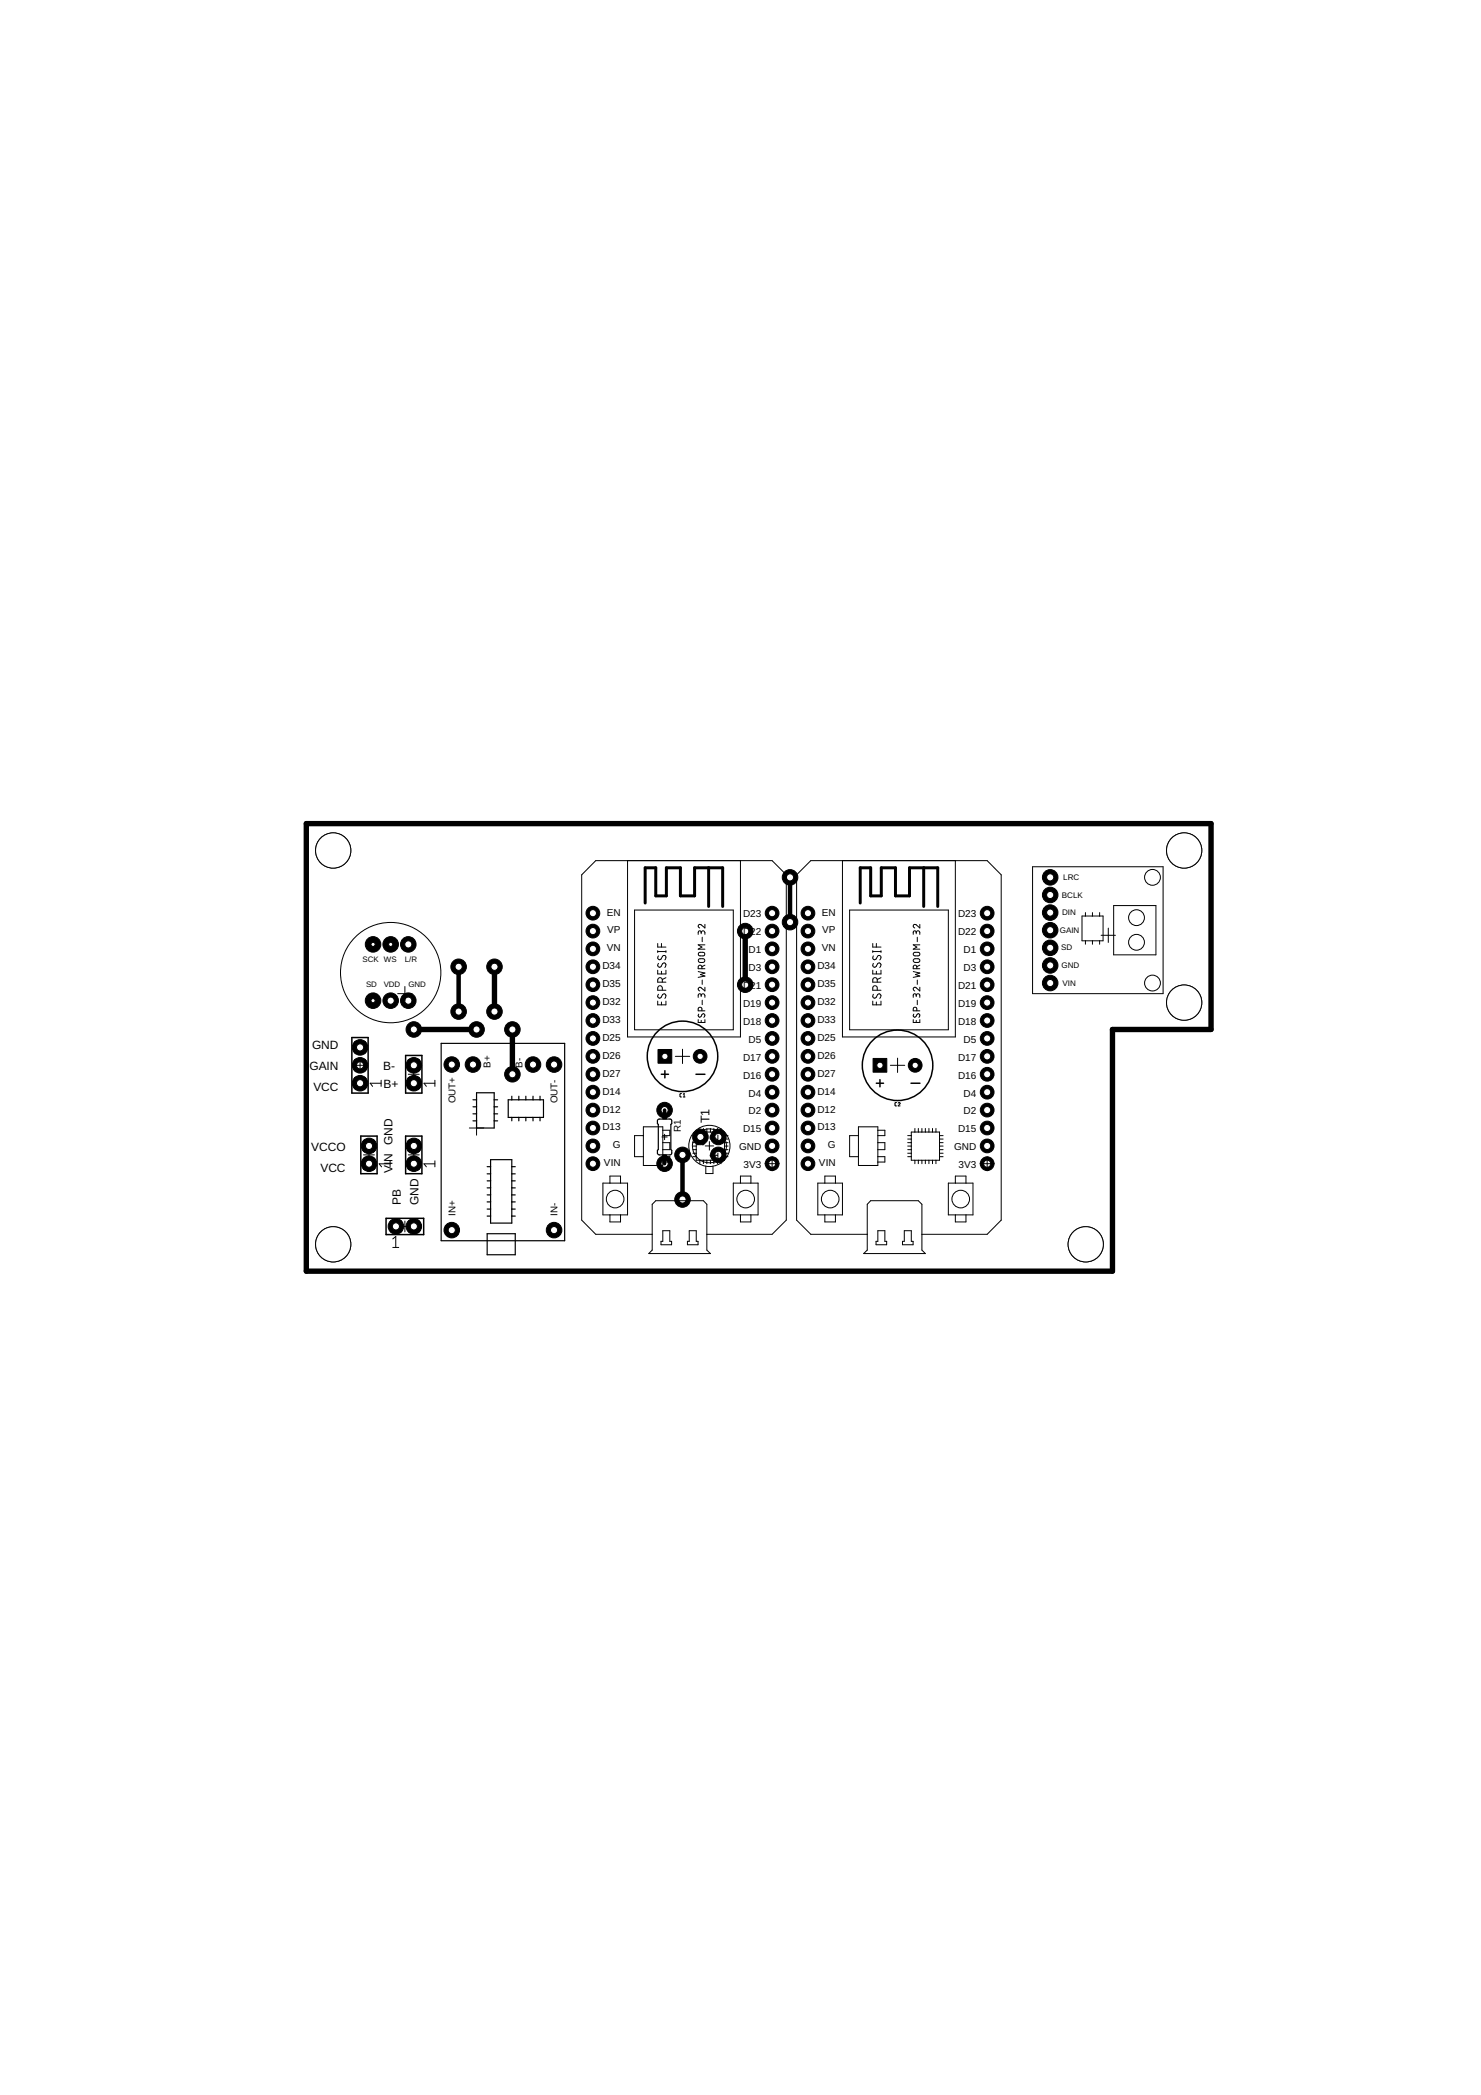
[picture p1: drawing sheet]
<svg xmlns="http://www.w3.org/2000/svg" width="210mm" height="297mm" viewBox="0 0 210 297" stroke-linecap="round" stroke-linejoin="round" font-family="sans-serif">
<path d="M70.1 137.1v6.3M105.6 132v7.6M58.7 146h8.8M72.6 146v6.3" fill="none" stroke="#000" stroke-width=".76"/>
<path d="M65 137.1v6.3M112 124.4v6.3M96.7 163.7v6.4" fill="none" stroke="#000" stroke-width=".63"/>
<circle cx="109.4" cy="165" r=".97" fill="#000" stroke="#000" stroke-width=".14"/>
<circle cx="109.4" cy="165" r=".51" fill="#fff" stroke="#000" stroke-width=".14"/>
<circle cx="109.4" cy="162.5" r=".97" fill="#000" stroke="#000" stroke-width=".14"/>
<circle cx="109.4" cy="162.5" r=".51" fill="#fff" stroke="#000" stroke-width=".14"/>
<circle cx="109.4" cy="159.9" r=".97" fill="#000" stroke="#000" stroke-width=".14"/>
<circle cx="109.4" cy="159.9" r=".51" fill="#fff" stroke="#000" stroke-width=".14"/>
<circle cx="109.4" cy="157.4" r=".97" fill="#000" stroke="#000" stroke-width=".14"/>
<circle cx="109.4" cy="157.4" r=".51" fill="#fff" stroke="#000" stroke-width=".14"/>
<circle cx="109.4" cy="154.9" r=".97" fill="#000" stroke="#000" stroke-width=".14"/>
<circle cx="109.4" cy="154.9" r=".51" fill="#fff" stroke="#000" stroke-width=".14"/>
<circle cx="109.4" cy="152.3" r=".97" fill="#000" stroke="#000" stroke-width=".14"/>
<circle cx="109.4" cy="152.3" r=".51" fill="#fff" stroke="#000" stroke-width=".14"/>
<circle cx="109.4" cy="149.8" r=".97" fill="#000" stroke="#000" stroke-width=".14"/>
<circle cx="109.4" cy="149.8" r=".51" fill="#fff" stroke="#000" stroke-width=".14"/>
<circle cx="109.4" cy="147.2" r=".97" fill="#000" stroke="#000" stroke-width=".14"/>
<circle cx="109.4" cy="147.2" r=".51" fill="#fff" stroke="#000" stroke-width=".14"/>
<circle cx="109.4" cy="144.7" r=".97" fill="#000" stroke="#000" stroke-width=".14"/>
<circle cx="109.4" cy="144.7" r=".51" fill="#fff" stroke="#000" stroke-width=".14"/>
<circle cx="109.4" cy="142.2" r=".97" fill="#000" stroke="#000" stroke-width=".14"/>
<circle cx="109.4" cy="142.2" r=".51" fill="#fff" stroke="#000" stroke-width=".14"/>
<circle cx="109.4" cy="139.6" r=".97" fill="#000" stroke="#000" stroke-width=".14"/>
<circle cx="109.4" cy="139.6" r=".51" fill="#fff" stroke="#000" stroke-width=".14"/>
<circle cx="109.4" cy="137.1" r=".97" fill="#000" stroke="#000" stroke-width=".14"/>
<circle cx="109.4" cy="137.1" r=".51" fill="#fff" stroke="#000" stroke-width=".14"/>
<circle cx="109.4" cy="134.5" r=".97" fill="#000" stroke="#000" stroke-width=".14"/>
<circle cx="109.4" cy="134.5" r=".51" fill="#fff" stroke="#000" stroke-width=".14"/>
<circle cx="109.4" cy="132" r=".97" fill="#000" stroke="#000" stroke-width=".14"/>
<circle cx="109.4" cy="132" r=".51" fill="#fff" stroke="#000" stroke-width=".14"/>
<circle cx="109.4" cy="129.5" r=".97" fill="#000" stroke="#000" stroke-width=".14"/>
<circle cx="109.4" cy="129.5" r=".51" fill="#fff" stroke="#000" stroke-width=".14"/>
<circle cx="84" cy="165" r=".97" fill="#000" stroke="#000" stroke-width=".14"/>
<circle cx="84" cy="165" r=".51" fill="#fff" stroke="#000" stroke-width=".14"/>
<circle cx="84" cy="162.5" r=".97" fill="#000" stroke="#000" stroke-width=".14"/>
<circle cx="84" cy="162.5" r=".51" fill="#fff" stroke="#000" stroke-width=".14"/>
<circle cx="84" cy="159.9" r=".97" fill="#000" stroke="#000" stroke-width=".14"/>
<circle cx="84" cy="159.9" r=".51" fill="#fff" stroke="#000" stroke-width=".14"/>
<circle cx="84" cy="157.4" r=".97" fill="#000" stroke="#000" stroke-width=".14"/>
<circle cx="84" cy="157.4" r=".51" fill="#fff" stroke="#000" stroke-width=".14"/>
<circle cx="84" cy="154.9" r=".97" fill="#000" stroke="#000" stroke-width=".14"/>
<circle cx="84" cy="154.9" r=".51" fill="#fff" stroke="#000" stroke-width=".14"/>
<circle cx="84" cy="152.3" r=".97" fill="#000" stroke="#000" stroke-width=".14"/>
<circle cx="84" cy="152.3" r=".51" fill="#fff" stroke="#000" stroke-width=".14"/>
<circle cx="84" cy="149.8" r=".97" fill="#000" stroke="#000" stroke-width=".14"/>
<circle cx="84" cy="149.8" r=".51" fill="#fff" stroke="#000" stroke-width=".14"/>
<circle cx="84" cy="147.2" r=".97" fill="#000" stroke="#000" stroke-width=".14"/>
<circle cx="84" cy="147.2" r=".51" fill="#fff" stroke="#000" stroke-width=".14"/>
<circle cx="84" cy="144.7" r=".97" fill="#000" stroke="#000" stroke-width=".14"/>
<circle cx="84" cy="144.7" r=".51" fill="#fff" stroke="#000" stroke-width=".14"/>
<circle cx="84" cy="142.2" r=".97" fill="#000" stroke="#000" stroke-width=".14"/>
<circle cx="84" cy="142.2" r=".51" fill="#fff" stroke="#000" stroke-width=".14"/>
<circle cx="84" cy="139.6" r=".97" fill="#000" stroke="#000" stroke-width=".14"/>
<circle cx="84" cy="139.6" r=".51" fill="#fff" stroke="#000" stroke-width=".14"/>
<circle cx="84" cy="137.1" r=".97" fill="#000" stroke="#000" stroke-width=".14"/>
<circle cx="84" cy="137.1" r=".51" fill="#fff" stroke="#000" stroke-width=".14"/>
<circle cx="84" cy="134.5" r=".97" fill="#000" stroke="#000" stroke-width=".14"/>
<circle cx="84" cy="134.5" r=".51" fill="#fff" stroke="#000" stroke-width=".14"/>
<circle cx="84" cy="132" r=".97" fill="#000" stroke="#000" stroke-width=".14"/>
<circle cx="84" cy="132" r=".51" fill="#fff" stroke="#000" stroke-width=".14"/>
<circle cx="84" cy="129.5" r=".97" fill="#000" stroke="#000" stroke-width=".14"/>
<circle cx="84" cy="129.5" r=".51" fill="#fff" stroke="#000" stroke-width=".14"/>
<circle cx="139.9" cy="165" r=".97" fill="#000" stroke="#000" stroke-width=".14"/>
<circle cx="139.9" cy="165" r=".51" fill="#fff" stroke="#000" stroke-width=".14"/>
<circle cx="139.9" cy="162.5" r=".97" fill="#000" stroke="#000" stroke-width=".14"/>
<circle cx="139.9" cy="162.5" r=".51" fill="#fff" stroke="#000" stroke-width=".14"/>
<circle cx="139.9" cy="159.9" r=".97" fill="#000" stroke="#000" stroke-width=".14"/>
<circle cx="139.9" cy="159.9" r=".51" fill="#fff" stroke="#000" stroke-width=".14"/>
<circle cx="139.9" cy="157.4" r=".97" fill="#000" stroke="#000" stroke-width=".14"/>
<circle cx="139.9" cy="157.4" r=".51" fill="#fff" stroke="#000" stroke-width=".14"/>
<circle cx="139.9" cy="154.9" r=".97" fill="#000" stroke="#000" stroke-width=".14"/>
<circle cx="139.9" cy="154.9" r=".51" fill="#fff" stroke="#000" stroke-width=".14"/>
<circle cx="139.9" cy="152.3" r=".97" fill="#000" stroke="#000" stroke-width=".14"/>
<circle cx="139.9" cy="152.3" r=".51" fill="#fff" stroke="#000" stroke-width=".14"/>
<circle cx="139.9" cy="149.8" r=".97" fill="#000" stroke="#000" stroke-width=".14"/>
<circle cx="139.9" cy="149.8" r=".51" fill="#fff" stroke="#000" stroke-width=".14"/>
<circle cx="139.9" cy="147.2" r=".97" fill="#000" stroke="#000" stroke-width=".14"/>
<circle cx="139.9" cy="147.2" r=".51" fill="#fff" stroke="#000" stroke-width=".14"/>
<circle cx="139.9" cy="144.7" r=".97" fill="#000" stroke="#000" stroke-width=".14"/>
<circle cx="139.9" cy="144.7" r=".51" fill="#fff" stroke="#000" stroke-width=".14"/>
<circle cx="139.9" cy="142.2" r=".97" fill="#000" stroke="#000" stroke-width=".14"/>
<circle cx="139.9" cy="142.2" r=".51" fill="#fff" stroke="#000" stroke-width=".14"/>
<circle cx="139.9" cy="139.6" r=".97" fill="#000" stroke="#000" stroke-width=".14"/>
<circle cx="139.9" cy="139.6" r=".51" fill="#fff" stroke="#000" stroke-width=".14"/>
<circle cx="139.9" cy="137.1" r=".97" fill="#000" stroke="#000" stroke-width=".14"/>
<circle cx="139.9" cy="137.1" r=".51" fill="#fff" stroke="#000" stroke-width=".14"/>
<circle cx="139.9" cy="134.5" r=".97" fill="#000" stroke="#000" stroke-width=".14"/>
<circle cx="139.9" cy="134.5" r=".51" fill="#fff" stroke="#000" stroke-width=".14"/>
<circle cx="139.9" cy="132" r=".97" fill="#000" stroke="#000" stroke-width=".14"/>
<circle cx="139.9" cy="132" r=".51" fill="#fff" stroke="#000" stroke-width=".14"/>
<circle cx="139.9" cy="129.5" r=".97" fill="#000" stroke="#000" stroke-width=".14"/>
<circle cx="139.9" cy="129.5" r=".51" fill="#fff" stroke="#000" stroke-width=".14"/>
<circle cx="114.5" cy="165" r=".97" fill="#000" stroke="#000" stroke-width=".14"/>
<circle cx="114.5" cy="165" r=".51" fill="#fff" stroke="#000" stroke-width=".14"/>
<circle cx="114.5" cy="162.5" r=".97" fill="#000" stroke="#000" stroke-width=".14"/>
<circle cx="114.5" cy="162.5" r=".51" fill="#fff" stroke="#000" stroke-width=".14"/>
<circle cx="114.5" cy="159.9" r=".97" fill="#000" stroke="#000" stroke-width=".14"/>
<circle cx="114.5" cy="159.9" r=".51" fill="#fff" stroke="#000" stroke-width=".14"/>
<circle cx="114.5" cy="157.4" r=".97" fill="#000" stroke="#000" stroke-width=".14"/>
<circle cx="114.5" cy="157.4" r=".51" fill="#fff" stroke="#000" stroke-width=".14"/>
<circle cx="114.5" cy="154.9" r=".97" fill="#000" stroke="#000" stroke-width=".14"/>
<circle cx="114.5" cy="154.9" r=".51" fill="#fff" stroke="#000" stroke-width=".14"/>
<circle cx="114.5" cy="152.3" r=".97" fill="#000" stroke="#000" stroke-width=".14"/>
<circle cx="114.5" cy="152.3" r=".51" fill="#fff" stroke="#000" stroke-width=".14"/>
<circle cx="114.5" cy="149.8" r=".97" fill="#000" stroke="#000" stroke-width=".14"/>
<circle cx="114.5" cy="149.8" r=".51" fill="#fff" stroke="#000" stroke-width=".14"/>
<circle cx="114.5" cy="147.2" r=".97" fill="#000" stroke="#000" stroke-width=".14"/>
<circle cx="114.5" cy="147.2" r=".51" fill="#fff" stroke="#000" stroke-width=".14"/>
<circle cx="114.5" cy="144.7" r=".97" fill="#000" stroke="#000" stroke-width=".14"/>
<circle cx="114.5" cy="144.7" r=".51" fill="#fff" stroke="#000" stroke-width=".14"/>
<circle cx="114.5" cy="142.2" r=".97" fill="#000" stroke="#000" stroke-width=".14"/>
<circle cx="114.5" cy="142.2" r=".51" fill="#fff" stroke="#000" stroke-width=".14"/>
<circle cx="114.5" cy="139.6" r=".97" fill="#000" stroke="#000" stroke-width=".14"/>
<circle cx="114.5" cy="139.6" r=".51" fill="#fff" stroke="#000" stroke-width=".14"/>
<circle cx="114.5" cy="137.1" r=".97" fill="#000" stroke="#000" stroke-width=".14"/>
<circle cx="114.5" cy="137.1" r=".51" fill="#fff" stroke="#000" stroke-width=".14"/>
<circle cx="114.5" cy="134.5" r=".97" fill="#000" stroke="#000" stroke-width=".14"/>
<circle cx="114.5" cy="134.5" r=".51" fill="#fff" stroke="#000" stroke-width=".14"/>
<circle cx="114.5" cy="132" r=".97" fill="#000" stroke="#000" stroke-width=".14"/>
<circle cx="114.5" cy="132" r=".51" fill="#fff" stroke="#000" stroke-width=".14"/>
<circle cx="114.5" cy="129.5" r=".97" fill="#000" stroke="#000" stroke-width=".14"/>
<circle cx="114.5" cy="129.5" r=".51" fill="#fff" stroke="#000" stroke-width=".14"/>
<circle cx="94.2" cy="157.4" r=".71" fill="#000" stroke="#000" stroke-width=".14"/>
<circle cx="94.2" cy="157.4" r=".4" fill="#fff" stroke="#000" stroke-width=".14"/>
<circle cx="94.2" cy="165" r=".71" fill="#000" stroke="#000" stroke-width=".14"/>
<circle cx="94.2" cy="165" r=".4" fill="#fff" stroke="#000" stroke-width=".14"/>
<circle cx="101.8" cy="163.7" r=".71" fill="#000" stroke="#000" stroke-width=".14"/>
<circle cx="101.8" cy="163.7" r=".4" fill="#fff" stroke="#000" stroke-width=".14"/>
<circle cx="101.8" cy="161.2" r=".71" fill="#000" stroke="#000" stroke-width=".14"/>
<circle cx="101.8" cy="161.2" r=".4" fill="#fff" stroke="#000" stroke-width=".14"/>
<circle cx="99.3" cy="161.2" r=".71" fill="#000" stroke="#000" stroke-width=".14"/>
<circle cx="99.3" cy="161.2" r=".4" fill="#fff" stroke="#000" stroke-width=".14"/>
<circle cx="58.7" cy="165" r=".83" fill="#000" stroke="#000" stroke-width=".14"/>
<circle cx="58.7" cy="165" r=".51" fill="#fff" stroke="#000" stroke-width=".14"/>
<circle cx="58.7" cy="162.5" r=".83" fill="#000" stroke="#000" stroke-width=".14"/>
<circle cx="58.7" cy="162.5" r=".51" fill="#fff" stroke="#000" stroke-width=".14"/>
<circle cx="57.9" cy="141.9" r="1.1" fill="#000" stroke="#000" stroke-width=".14"/>
<circle cx="57.9" cy="141.9" r=".51" fill="#fff" stroke="#000" stroke-width=".14"/>
<circle cx="55.4" cy="141.9" r="1.1" fill="#000" stroke="#000" stroke-width=".14"/>
<circle cx="55.4" cy="141.9" r=".51" fill="#fff" stroke="#000" stroke-width=".14"/>
<circle cx="52.9" cy="141.9" r="1.1" fill="#000" stroke="#000" stroke-width=".14"/>
<circle cx="52.9" cy="141.9" r=".3" fill="#fff" stroke="#000" stroke-width=".14"/>
<circle cx="57.9" cy="133.9" r="1.1" fill="#000" stroke="#000" stroke-width=".14"/>
<circle cx="57.9" cy="133.9" r=".51" fill="#fff" stroke="#000" stroke-width=".14"/>
<circle cx="55.4" cy="133.9" r="1.1" fill="#000" stroke="#000" stroke-width=".14"/>
<circle cx="55.4" cy="133.9" r=".3" fill="#fff" stroke="#000" stroke-width=".14"/>
<circle cx="52.9" cy="133.9" r="1.1" fill="#000" stroke="#000" stroke-width=".14"/>
<circle cx="52.9" cy="133.9" r=".3" fill="#fff" stroke="#000" stroke-width=".14"/>
<circle cx="99.2" cy="149.8" r=".97" fill="#000" stroke="#000" stroke-width=".14"/>
<circle cx="99.2" cy="149.8" r=".44" fill="#fff" stroke="#000" stroke-width=".14"/>
<path d="M93.3 148.8h1.9v1.9h-1.9z" fill="#000" stroke="#000" stroke-width=".14"/>
<circle cx="94.2" cy="149.8" r=".44" fill="#fff" stroke="#000" stroke-width=".14"/>
<circle cx="51" cy="153.6" r=".83" fill="#000" stroke="#000" stroke-width=".14"/>
<circle cx="51" cy="153.6" r=".51" fill="#fff" stroke="#000" stroke-width=".14"/>
<circle cx="51" cy="151" r=".83" fill="#000" stroke="#000" stroke-width=".14"/>
<circle cx="51" cy="151" r=".51" fill="#fff" stroke="#000" stroke-width=".14"/>
<circle cx="51" cy="148.5" r=".83" fill="#000" stroke="#000" stroke-width=".14"/>
<circle cx="51" cy="148.5" r=".51" fill="#fff" stroke="#000" stroke-width=".14"/>
<circle cx="64" cy="174.4" r="1.1" fill="#000" stroke="#000" stroke-width=".14"/>
<circle cx="64" cy="174.4" r=".51" fill="#fff" stroke="#000" stroke-width=".14"/>
<circle cx="78.5" cy="174.4" r="1.1" fill="#000" stroke="#000" stroke-width=".14"/>
<circle cx="78.5" cy="174.4" r=".51" fill="#fff" stroke="#000" stroke-width=".14"/>
<circle cx="64" cy="150.9" r="1.1" fill="#000" stroke="#000" stroke-width=".14"/>
<circle cx="64" cy="150.9" r=".51" fill="#fff" stroke="#000" stroke-width=".14"/>
<circle cx="67" cy="150.9" r="1.1" fill="#000" stroke="#000" stroke-width=".14"/>
<circle cx="67" cy="150.9" r=".51" fill="#fff" stroke="#000" stroke-width=".14"/>
<circle cx="78.5" cy="150.9" r="1.1" fill="#000" stroke="#000" stroke-width=".14"/>
<circle cx="78.5" cy="150.9" r=".51" fill="#fff" stroke="#000" stroke-width=".14"/>
<circle cx="75.5" cy="150.9" r="1.1" fill="#000" stroke="#000" stroke-width=".14"/>
<circle cx="75.5" cy="150.9" r=".51" fill="#fff" stroke="#000" stroke-width=".14"/>
<circle cx="58.7" cy="153.6" r=".83" fill="#000" stroke="#000" stroke-width=".14"/>
<circle cx="58.7" cy="153.6" r=".51" fill="#fff" stroke="#000" stroke-width=".14"/>
<circle cx="58.7" cy="151" r=".83" fill="#000" stroke="#000" stroke-width=".14"/>
<circle cx="58.7" cy="151" r=".51" fill="#fff" stroke="#000" stroke-width=".14"/>
<circle cx="52.3" cy="165" r=".83" fill="#000" stroke="#000" stroke-width=".14"/>
<circle cx="52.3" cy="165" r=".51" fill="#fff" stroke="#000" stroke-width=".14"/>
<circle cx="52.3" cy="162.5" r=".83" fill="#000" stroke="#000" stroke-width=".14"/>
<circle cx="52.3" cy="162.5" r=".51" fill="#fff" stroke="#000" stroke-width=".14"/>
<circle cx="129.7" cy="151" r=".97" fill="#000" stroke="#000" stroke-width=".14"/>
<circle cx="129.7" cy="151" r=".44" fill="#fff" stroke="#000" stroke-width=".14"/>
<path d="M123.7 150.1h2v1.9h-2z" fill="#000" stroke="#000" stroke-width=".14"/>
<circle cx="124.7" cy="151" r=".44" fill="#fff" stroke="#000" stroke-width=".14"/>
<circle cx="148.8" cy="139.4" r="1.1" fill="#000" stroke="#000" stroke-width=".14"/>
<circle cx="148.8" cy="139.4" r=".51" fill="#fff" stroke="#000" stroke-width=".14"/>
<circle cx="148.8" cy="136.9" r="1.1" fill="#000" stroke="#000" stroke-width=".14"/>
<circle cx="148.8" cy="136.9" r=".51" fill="#fff" stroke="#000" stroke-width=".14"/>
<circle cx="148.8" cy="134.4" r="1.1" fill="#000" stroke="#000" stroke-width=".14"/>
<circle cx="148.8" cy="134.4" r=".51" fill="#fff" stroke="#000" stroke-width=".14"/>
<circle cx="148.8" cy="131.9" r="1.1" fill="#000" stroke="#000" stroke-width=".14"/>
<circle cx="148.8" cy="131.9" r=".51" fill="#fff" stroke="#000" stroke-width=".14"/>
<circle cx="148.8" cy="129.4" r="1.1" fill="#000" stroke="#000" stroke-width=".14"/>
<circle cx="148.8" cy="129.4" r=".51" fill="#fff" stroke="#000" stroke-width=".14"/>
<circle cx="148.8" cy="126.9" r="1.1" fill="#000" stroke="#000" stroke-width=".14"/>
<circle cx="148.8" cy="126.9" r=".51" fill="#fff" stroke="#000" stroke-width=".14"/>
<circle cx="148.8" cy="124.4" r="1.1" fill="#000" stroke="#000" stroke-width=".14"/>
<circle cx="148.8" cy="124.4" r=".51" fill="#fff" stroke="#000" stroke-width=".14"/>
<circle cx="56.1" cy="173.9" r=".83" fill="#000" stroke="#000" stroke-width=".14"/>
<circle cx="56.1" cy="173.9" r=".51" fill="#fff" stroke="#000" stroke-width=".14"/>
<circle cx="58.7" cy="173.9" r=".83" fill="#000" stroke="#000" stroke-width=".14"/>
<circle cx="58.7" cy="173.9" r=".51" fill="#fff" stroke="#000" stroke-width=".14"/>
<circle cx="70.1" cy="137.1" r="1.1" fill="#000" stroke="#000" stroke-width=".14"/>
<circle cx="70.1" cy="137.1" r=".51" fill="#fff" stroke="#000" stroke-width=".14"/>
<circle cx="70.1" cy="143.4" r="1.1" fill="#000" stroke="#000" stroke-width=".14"/>
<circle cx="70.1" cy="143.4" r=".51" fill="#fff" stroke="#000" stroke-width=".14"/>
<circle cx="67.5" cy="146" r="1.1" fill="#000" stroke="#000" stroke-width=".14"/>
<circle cx="67.5" cy="146" r=".51" fill="#fff" stroke="#000" stroke-width=".14"/>
<circle cx="58.7" cy="146" r="1.1" fill="#000" stroke="#000" stroke-width=".14"/>
<circle cx="58.7" cy="146" r=".51" fill="#fff" stroke="#000" stroke-width=".14"/>
<circle cx="72.6" cy="146" r="1.1" fill="#000" stroke="#000" stroke-width=".14"/>
<circle cx="72.6" cy="146" r=".51" fill="#fff" stroke="#000" stroke-width=".14"/>
<circle cx="72.6" cy="152.3" r="1.1" fill="#000" stroke="#000" stroke-width=".14"/>
<circle cx="72.6" cy="152.3" r=".51" fill="#fff" stroke="#000" stroke-width=".14"/>
<circle cx="105.6" cy="132" r="1.1" fill="#000" stroke="#000" stroke-width=".14"/>
<circle cx="105.6" cy="132" r=".51" fill="#fff" stroke="#000" stroke-width=".14"/>
<circle cx="105.6" cy="139.6" r="1.1" fill="#000" stroke="#000" stroke-width=".14"/>
<circle cx="105.6" cy="139.6" r=".51" fill="#fff" stroke="#000" stroke-width=".14"/>
<circle cx="96.7" cy="163.7" r="1.1" fill="#000" stroke="#000" stroke-width=".14"/>
<circle cx="96.7" cy="163.7" r=".51" fill="#fff" stroke="#000" stroke-width=".14"/>
<circle cx="96.7" cy="170.1" r="1.1" fill="#000" stroke="#000" stroke-width=".14"/>
<circle cx="96.7" cy="170.1" r=".51" fill="#fff" stroke="#000" stroke-width=".14"/>
<circle cx="65" cy="143.4" r="1.1" fill="#000" stroke="#000" stroke-width=".14"/>
<circle cx="65" cy="143.4" r=".51" fill="#fff" stroke="#000" stroke-width=".14"/>
<circle cx="65" cy="137.1" r="1.1" fill="#000" stroke="#000" stroke-width=".14"/>
<circle cx="65" cy="137.1" r=".51" fill="#fff" stroke="#000" stroke-width=".14"/>
<circle cx="94.2" cy="157.4" r="1.1" fill="#000" stroke="#000" stroke-width=".14"/>
<circle cx="94.2" cy="157.4" r=".51" fill="#fff" stroke="#000" stroke-width=".14"/>
<circle cx="94.2" cy="165" r="1.1" fill="#000" stroke="#000" stroke-width=".14"/>
<circle cx="94.2" cy="165" r=".51" fill="#fff" stroke="#000" stroke-width=".14"/>
<circle cx="101.8" cy="163.7" r="1.1" fill="#000" stroke="#000" stroke-width=".14"/>
<circle cx="101.8" cy="163.7" r=".51" fill="#fff" stroke="#000" stroke-width=".14"/>
<circle cx="101.8" cy="161.2" r="1.1" fill="#000" stroke="#000" stroke-width=".14"/>
<circle cx="101.8" cy="161.2" r=".51" fill="#fff" stroke="#000" stroke-width=".14"/>
<circle cx="51" cy="148.5" r="1.1" fill="#000" stroke="#000" stroke-width=".14"/>
<circle cx="51" cy="148.5" r=".51" fill="#fff" stroke="#000" stroke-width=".14"/>
<circle cx="51" cy="151" r="1.1" fill="#000" stroke="#000" stroke-width=".14"/>
<circle cx="51" cy="151" r=".51" fill="#fff" stroke="#000" stroke-width=".14"/>
<circle cx="51" cy="153.6" r="1.1" fill="#000" stroke="#000" stroke-width=".14"/>
<circle cx="51" cy="153.6" r=".51" fill="#fff" stroke="#000" stroke-width=".14"/>
<circle cx="58.7" cy="151" r="1.1" fill="#000" stroke="#000" stroke-width=".14"/>
<circle cx="58.7" cy="151" r=".51" fill="#fff" stroke="#000" stroke-width=".14"/>
<circle cx="58.7" cy="153.6" r="1.1" fill="#000" stroke="#000" stroke-width=".14"/>
<circle cx="58.7" cy="153.6" r=".51" fill="#fff" stroke="#000" stroke-width=".14"/>
<circle cx="58.7" cy="162.5" r="1.1" fill="#000" stroke="#000" stroke-width=".14"/>
<circle cx="58.7" cy="162.5" r=".51" fill="#fff" stroke="#000" stroke-width=".14"/>
<circle cx="58.7" cy="165" r="1.1" fill="#000" stroke="#000" stroke-width=".14"/>
<circle cx="58.7" cy="165" r=".51" fill="#fff" stroke="#000" stroke-width=".14"/>
<circle cx="52.3" cy="165" r="1.1" fill="#000" stroke="#000" stroke-width=".14"/>
<circle cx="52.3" cy="165" r=".51" fill="#fff" stroke="#000" stroke-width=".14"/>
<circle cx="52.3" cy="162.5" r="1.1" fill="#000" stroke="#000" stroke-width=".14"/>
<circle cx="52.3" cy="162.5" r=".51" fill="#fff" stroke="#000" stroke-width=".14"/>
<circle cx="112" cy="124.4" r="1.1" fill="#000" stroke="#000" stroke-width=".14"/>
<circle cx="112" cy="124.4" r=".51" fill="#fff" stroke="#000" stroke-width=".14"/>
<circle cx="112" cy="130.7" r="1.1" fill="#000" stroke="#000" stroke-width=".14"/>
<circle cx="112" cy="130.7" r=".51" fill="#fff" stroke="#000" stroke-width=".14"/>
<circle cx="99.3" cy="161.2" r="1.1" fill="#000" stroke="#000" stroke-width=".14"/>
<circle cx="99.3" cy="161.2" r=".51" fill="#fff" stroke="#000" stroke-width=".14"/>
<circle cx="56.1" cy="173.9" r="1.1" fill="#000" stroke="#000" stroke-width=".14"/>
<circle cx="56.1" cy="173.9" r=".51" fill="#fff" stroke="#000" stroke-width=".14"/>
<circle cx="58.7" cy="173.9" r="1.1" fill="#000" stroke="#000" stroke-width=".14"/>
<circle cx="58.7" cy="173.9" r=".51" fill="#fff" stroke="#000" stroke-width=".14"/>
<g fill="none" stroke="#000" stroke-width=".14">
<path d="M57.4 139.9v2M88.9 122v25h16v-25M89.9 129h14v17h-14zM93.2 137.6v.5h1.2v-.5M93.2 133.8v.5h1.2M93.2 134.8v.2M93.2 134.9h1.2M93.3 136.6l-.1 .4 .2 .1h.2a.76 .76 0 0 1 .5-.6l.2 .1 .1 .2-.2 .4M93.3 135.5l-.1 .4 .3 .2 .2-.1 .3-.5a.33 .33 0 0 1 .4 .2 .33 .33 0 0 1-.2 .4M93.7 133.8v.5M93.7 137.7v.4M93.9 139.3v-.4a.33 .33 0 0 0-.4-.3 .33 .33 0 0 0-.3 .3v.4h1.2"/>
<path d="M94.4 134.8v.2M94.4 138.6l-.5 .3M99 137.8l.9 .2-.6 .2 .6 .2-.9 .2M99 136l.2-.1 .6 .1 .1 .2-.3 .3h-.4l-.2-.1zM99 135.1l.6-.1a.25 .25 0 0 1 .3 .3 .25 .25 0 0 1-.3 .2h-.4a.25 .25 0 0 1-.2-.1 .25 .25 0 0 1 0-.3zM99.4 132.2l.1-.2a.25 .25 0 0 1 .3 0 .25 .25 0 0 1 .1 .2v.3M99.4 132.4v-.2a.21 .21 0 0 0-.2-.2 .21 .21 0 0 0-.2 .2v.3M99.5 137.4l-.1-.5-.2-.1-.2 .2v.4h.9M99.5 132.9v.6M99.5 139v.6M99.9 140v.5l-.5-.4a.26 .26 0 0 0-.4 0 .26 .26 0 0 0 .2 .4M99.9 131.1v.5l-.5-.5a.26 .26 0 0 0-.4 .1 .26 .26 0 0 0 .2 .4"/>
<path d="M99.9 136.8l-.4 .3M99.9 134h-.9l.5 .3-.5 .3h.9M119.4 122v25h16v-25M120.4 129h14v17h-14zM123.7 137.6v.5h1.2v-.5M123.7 134.9h1.2M123.7 133.8v.5h1.2M123.7 134.8v.2M123.8 136.6l-.1 .4 .3 .1 .2-.1 .2-.3a.29 .29 0 0 1 .4-.1 .29 .29 0 0 1 0 .5l-.1 .1M123.8 135.5l-.1 .4 .3 .2a.76 .76 0 0 0 .5-.6 .33 .33 0 0 1 .4 .2 .33 .33 0 0 1-.2 .4M124.2 133.8v.5M124.2 137.7v.4"/>
<path d="M124.3 139.3v-.4a.32 .32 0 0 0-.3-.3 .32 .32 0 0 0-.3 .3v.4h1.2M124.9 134.8v.2M124.9 138.6l-.6 .3M129.4 137.8l1 .2-.6 .2 .6 .2-1 .2M129.5 135.1l.6-.1a.25 .25 0 0 1 .3 .3 .25 .25 0 0 1-.3 .2h-.5a.25 .25 0 0 1-.1-.4zM129.6 136h.6l.2 .1-.1 .3-.2 .1-.5-.1a.25 .25 0 0 1-.2-.2 .25 .25 0 0 1 .2-.2zM129.9 132.2v-.1a.25 .25 0 0 1 .3-.1 .25 .25 0 0 1 .2 .2v.3M129.9 132.4v-.2a.21 .21 0 0 0-.3-.2 .21 .21 0 0 0-.2 .2v.3M129.9 137.4v-.4a.25 .25 0 0 0-.3-.2 .25 .25 0 0 0-.2 .3v.3h1M130 132.9v.6M130 139v.6M130.4 140v.5l-.5-.4a.26 .26 0 0 0-.5 0 .26 .26 0 0 0 .2 .4"/>
<path d="M130.4 131.1v.5l-.5-.5a.26 .26 0 0 0-.5 .1 .26 .26 0 0 0 .2 .4M130.4 134h-1l.5 .3-.5 .3h1M130.4 136.8l-.5 .3M146.3 122.9h18.5v18h-18.5zM153.4 129.9h2.9v3.5h-2.9zM153.8 129.4v.5M153.8 133.4v.5M154.8 129.4v.5M154.8 133.4v.5M155.9 129.4v.5M155.9 133.4v.5M156.1 132.6h2"/>
<path d="M157.1 131.6v2M157.8 128.4h6v7h-6zM50 151h2M51 150v2.1M54 153.6h-1.5l.3 .4M54 153.2v.8M56.4 140.9h2M57.9 152.3h1.5M58.7 151.5v1.6M61.6 153.2v.8M61.6 153.6h-1.5l.3 .4M66.5 159.9h2.1"/>
<path d="M67.5 158.9v2.1M91.2 159.8h2.7v5.4h-2.7zM93.2 141.9v.6h1.2v-.6M93.3 141l-.1 .4 .2 .1h.2a.76 .76 0 0 1 .5-.6l.2 .1 .1 .2-.2 .4M93.7 142.1v.4M93.9 140.4v-.3a.33 .33 0 0 0-.4-.3 .33 .33 0 0 0-.3 .3v.3h1.2M95.7 149.8h2M96.6 155l-.2 .2v.3h.2M96.7 148.8v2M96.8 155.5h.3M96.8 155.2l.2-.2v.5M99 144.6v.4h.9v-.4"/>
<path d="M99 143.8v.2l.2 .2 .4-.4h.2l.1 .1-.1 .4M99.2 160v.5M99.4 141.2l.1-.3h.3l.1 .5M99.4 141.3v-.3l-.2-.1-.2 .2v.3M99.4 144.7v.3M99.5 143.3l-.1-.4-.2-.1-.2 .1v.4h.9M99.5 141.8v.7M99.7 160v.5M100.2 160v.5M100.7 160v.5M101.2 160v.5M101.7 160v.5"/>
<path d="M102.2 160v.5M121.7 159.8h2.7v5.4h-2.7zM123.7 141.9v.6h1.2v-.6M123.8 141l-.1 .4 .3 .1 .2-.1 .2-.4a.29 .29 0 0 1 .4 0 .29 .29 0 0 1 0 .4l-.1 .2M124.2 142.1v.4M124.3 140.4v-.3a.32 .32 0 0 0-.3-.3 .32 .32 0 0 0-.3 .3v.3h1.2M126.2 151h2M127.1 156.3l-.2 .1v.3l.2 .1M127.2 150v2.1M127.3 156.4l.1-.1 .2 .1v.1l-.3 .3h.3M129.4 144.6v.4h1v-.4M129.5 143.8v.3l.1 .1 .4-.4h.3l.1 .1-.2 .4"/>
<path d="M129.7 160v.5M129.9 141.2a.25 .25 0 0 1 .2-.3 .25 .25 0 0 1 .3 .3v.2M129.9 141.3l-.1-.3-.2-.1-.1 .1-.1 .4M129.9 144.7v.3M129.9 143.3v-.2a.25 .25 0 0 0-.2-.3 .25 .25 0 0 0-.3 .3v.2h1M130 141.8v.7M130.2 160v.5M130.7 160v.5M131.1 160v.5M131.7 160v.5M132.2 160v.5M132.7 160v.5"/>
<path d="M51.5 163.7h1.6M52.3 163v1.5M55.3 165h-1.6l.4 .4M55.3 164.6v.8M55.7 175.7l.4-.4v1.6M55.7 176.9h.8M56.6 173.9h1.5M57.4 173.1v1.6M57.9 163.7h1.5M58.7 163v1.5M61.6 165h-1.5l.3 .4M61.6 164.6v.8"/>
<path d="M85.4 167.7h3.5v4.6h-3.5zM86.4 167.7v-.9h1.5v.9M86.4 172.3v.9h1.5v-.9M91.2 161h-1.3v3h1.3M92.4 175h-8l-2-2v-49l2-2h25l2 2v49l-2 2h-9.2M92.4 170.8l.5-.6h6.8l.5 .6v6.4l.5 .5h-8.8l.5-.5zM93.8 161.2h.8M93.9 174.5h1v1.5h.3v.5h-1.5v-.5h.2zM93.9 160.3h1v.7h-1M93.9 162h1v1h-1M93.9 164h1v.8h-1M94.2 160.8v.8"/>
<path d="M97.7 174.5h1v1.5h.2v.5h-1.5v-.5h.3zM98.2 161h.5M98.2 164h.5M98.2 163h.5M98.2 162h.5M98.2 163.5h.5M98.2 162.5h.5M98.2 161.5h.5M98.7 160.5h4v4h-4zM99.2 164.5v.5M99.7 164.5v.5M99.9 162.5h1.2"/>
<path d="M100 165.3v1.1h1v-1.1M100.2 164.5v.5M100.5 161.9v1.2M100.7 164.5v.5M101.2 164.5v.5M101.7 164.5v.5M102.2 164.5v.5M102.7 161h.5M102.7 164h.5M102.7 163h.5M102.7 162h.5M102.7 163.5h.5"/>
<path d="M102.7 162.5h.5M102.7 161.5h.5M103.9 167.7h3.5v4.6h-3.5zM104.9 167.7v-.9h1.5v.9M104.9 172.3v.9h1.5v-.9M108.4 165h2M109.4 164v2M115.9 167.7h3.5v4.6h-3.5zM116.9 167.7v-.9h1.5v.9M116.9 172.3v.9h1.5v-.9M121.7 161h-1.3v3h1.3M122.9 175h-8l-2-2v-49l2-2h25l2 2v49l-2 2h-9.2"/>
<path d="M123.4 170.2h6.8l.5 .6v6.4l.4 .5h-8.7l.5-.5v-6.4zM124.4 174.5h1v1.5h.3v.5h-1.5v-.5h.2zM124.4 160.3h1v.7h-1M124.4 164h1v.8h-1M124.4 162h1v1h-1M128.2 174.5h1v1.5h.2v.5h-1.5v-.5h.3zM128.7 161h.5M128.7 164h.5M128.7 163h.5M128.7 162h.5M128.7 163.5h.5M128.7 162.5h.5"/>
<path d="M128.7 161.5h.5M129.2 160.5h4v4h-4zM129.7 164.5v.5M130.2 164.5v.5M130.7 164.5v.5M131.1 164.5v.5M131.7 164.5v.5M132.2 164.5v.5M132.7 164.5v.5M133.2 161h.5M133.2 164h.5M133.2 163h.5"/>
<path d="M133.2 162h.5M133.2 163.5h.5M133.2 162.5h.5M133.2 161.5h.5M134.4 167.7h3.5v4.6h-3.5zM135.4 167.7v-.9h1.5v.9M135.4 172.3v.9h1.5v-.9M138.9 165h2M139.9 164v2"/>
<circle cx="47.2" cy="120.6" r="2.5"/>
<circle cx="55.4" cy="137.9" r="7.1"/>
<circle cx="161.1" cy="130.1" r="1.12"/>
<circle cx="161.1" cy="133.6" r="1.12"/>
<circle cx="163.3" cy="139.4" r="1.12"/>
<circle cx="163.3" cy="124.4" r="1.12"/>
<circle cx="87.2" cy="170" r="1.25"/>
<circle cx="100.5" cy="162.5" r="2.92"/>
<circle cx="100.5" cy="162.5" r="2.41"/>
<circle cx="105.7" cy="170" r="1.25"/>
<circle cx="117.7" cy="170" r="1.25"/>
<circle cx="136.2" cy="170" r="1.25"/>
</g>
<path d="M91.4 128v-5h1.5v4h1.5v-4h2v4h2v-4h4v5.5M100.4 123v5.5M121.9 128v-5h1.5v4h1.5v-4h2v4h2v-4h4v5.5M130.9 123v5.5" fill="none" stroke="#000" stroke-width=".42"/>
<g fill="none" stroke="#000" stroke-width=".17">
<path d="M62.5 147.9h17.5v28h-17.5zM67 155.9h.5M67 158.9h.5M67 157.9h.5M67 156.9h.5M67.5 154.9h2.5v5h-2.5zM70 155.9h.5M70 158.9h.5M70 157.9h.5M70 156.9h.5M72 155.9h5v2.5h-5zM72.5 155.4v.5"/>
<path d="M72.5 158.4v.5M73.5 155.4v.5M73.5 158.4v.5M74.5 155.4v.5M74.5 158.4v.5M75.5 155.4v.5M75.5 158.4v.5M76.5 155.4v.5M76.5 158.4v.5M93.3 158.7h1.7l.2 .1v.5l-.1 .1v3.6l.1 .1v.4l-.1 .2h-1.7l-.2-.1v-.5l.1-.1v-3.6l-.1-.1zM69 174.9h4v3h-4zM69 172.4h.5"/>
<path d="M69 171.4h.5M69 170.4h.5M69 169.4h.5M69 168.4h.5M69 167.4h.5M69 166.4h.5M69 165.4h.5M69.5 164.4h3v9h-3zM72.5 172.4h.5M72.5 171.4h.5M72.5 170.4h.5M72.5 169.4h.5"/>
<path d="M72.5 168.4h.5M72.5 167.4h.5M72.5 166.4h.5M72.5 165.4h.5"/>
</g>
<path d="M93.9 158.3h.5v.4h-.5zM93.9 163.7h.5v.4h-.5z" fill="#000" stroke="#000" stroke-width=".14"/>
<g fill="none" stroke="#000" stroke-width=".21">
<path d="M49.9 147.1h2.3v7.9h-2.3zM50.3 147.7h1.5v1.5h-1.5zM50.3 150.3h1.5v1.5h-1.5zM50.3 152.8h1.5v1.5h-1.5zM57.5 149.6h2.3v5.4h-2.3zM57.9 150.3h1.5v1.5h-1.5zM57.9 152.8h1.5v1.5h-1.5zM93.7 152.3h1M94.2 151.8v1M98.6 152.3h1.3M124.2 153.6h1M124.7 153.1v1"/>
<path d="M129.1 153.6h1.3M51.1 161.1h2.3v5.3h-2.3zM51.5 164.3h1.5v1.5h-1.5zM51.5 161.7h1.5v1.5h-1.5zM54.7 172.7h5.3v2.3h-5.3zM55.4 173.1h1.5v1.5h-1.5zM57.5 161.1h2.3v5.3h-2.3zM57.9 161.7h1.5v1.5h-1.5zM57.9 164.3h1.5v1.5h-1.5zM57.9 173.1h1.5v1.5h-1.5z"/>
<circle cx="96.7" cy="149.8" r="5"/>
<circle cx="127.2" cy="151" r="5"/>
</g>
<path d="M94.2 157.4v.9M94.2 164.1v.9" fill="none" stroke="#000" stroke-width=".51"/>
<path d="M43.4 116.8h128.2v29.2h-13.9v34.2h-114.3z" fill="none" stroke="#000" stroke-width=".76"/>
<circle cx="47.2" cy="120.6" r="2.5" fill="#fff" stroke="#000" stroke-width=".14"/>
<circle cx="47.2" cy="176.4" r="2.5" fill="none" stroke="#000" stroke-width=".14"/>
<circle cx="47.2" cy="176.4" r="2.5" fill="#fff" stroke="#000" stroke-width=".14"/>
<circle cx="153.9" cy="176.4" r="2.5" fill="none" stroke="#000" stroke-width=".14"/>
<circle cx="153.9" cy="176.4" r="2.5" fill="#fff" stroke="#000" stroke-width=".14"/>
<circle cx="167.8" cy="120.6" r="2.5" fill="none" stroke="#000" stroke-width=".14"/>
<circle cx="167.8" cy="120.6" r="2.5" fill="#fff" stroke="#000" stroke-width=".14"/>
<circle cx="167.8" cy="142.2" r="2.5" fill="none" stroke="#000" stroke-width=".14"/>
<circle cx="167.8" cy="142.2" r="2.5" fill="#fff" stroke="#000" stroke-width=".14"/>
<g font-size="1.8">
<text x="100.5" y="159.3" transform="rotate(-90 100.5 159.3)">T1</text>
<text x="101.8" y="161.8" transform="rotate(-90 101.8 161.8)">2</text>
<text x="99.9" y="162.5" transform="rotate(-90 99.9 162.5)">3</text>
<text x="101.8" y="164.4" transform="rotate(-90 101.8 164.4)">1</text>
</g>
<g font-size="1.7">
<text x="44.2" y="148.7">GND</text>
<text x="43.9" y="151.7">GAIN</text>
<text x="44.4" y="154.7">VCC</text>
<text x="54.3" y="151.7">B-</text>
<text x="54.4" y="154.2">B+</text>
<text x="44.1" y="163.2">VCCO</text>
<text x="45.4" y="166.2">VCC</text>
<text x="55.6" y="166.4" transform="rotate(-90 55.6 166.4)">VIN</text>
<text x="55.6" y="162.4" transform="rotate(-90 55.6 162.4)">GND</text>
<text x="56.8" y="170.9" transform="rotate(-90 56.8 170.9)">PB</text>
<text x="59.3" y="170.9" transform="rotate(-90 59.3 170.9)">GND</text>
</g>
<g font-size="1.4">
<text x="86" y="129.8">EN</text>
<text x="105.3" y="130.1">D23</text>
<text x="116.5" y="129.8">EN</text>
<text x="135.8" y="130.1">D23</text>
<text x="85.4" y="137.4">D34</text>
<text x="86" y="134.9">VN</text>
<text x="86.1" y="132.4">VP</text>
<text x="105.3" y="132.6">D22</text>
<text x="106.1" y="137.7">D3</text>
<text x="106.1" y="135.2">D1</text>
<text x="115.9" y="137.4">D34</text>
<text x="116.5" y="134.9">VN</text>
<text x="116.5" y="132.4">VP</text>
<text x="135.8" y="132.6">D22</text>
<text x="136.6" y="137.7">D3</text>
<text x="136.6" y="135.2">D1</text>
<text x="85.4" y="142.5">D32</text>
<text x="85.4" y="140">D35</text>
<text x="105.3" y="142.8">D19</text>
<text x="105.3" y="140.2">D21</text>
<text x="115.9" y="142.5">D32</text>
<text x="115.9" y="140">D35</text>
<text x="135.8" y="142.8">D19</text>
<text x="135.8" y="140.2">D21</text>
<text x="85.4" y="147.6">D25</text>
<text x="85.4" y="145">D33</text>
<text x="105.3" y="145.3">D18</text>
<text x="106.1" y="147.9">D5</text>
<text x="115.9" y="147.6">D25</text>
<text x="115.9" y="145">D33</text>
<text x="135.8" y="145.3">D18</text>
<text x="136.6" y="147.9">D5</text>
<text x="69.5" y="151.4" transform="rotate(-90 69.5 151.4)">B+</text>
<text x="74" y="151.4" transform="rotate(-90 74 151.4)">B-</text>
<text x="85.4" y="155.2">D14</text>
<text x="85.4" y="152.7">D27</text>
<text x="85.4" y="150.1">D26</text>
<text x="105.3" y="152.9">D16</text>
<text x="105.3" y="150.4">D17</text>
<text x="106.1" y="155.5">D4</text>
<text x="115.9" y="155.2">D14</text>
<text x="115.9" y="152.7">D27</text>
<text x="115.9" y="150.1">D26</text>
<text x="135.8" y="152.9">D16</text>
<text x="135.8" y="150.4">D17</text>
<text x="136.6" y="155.5">D4</text>
<text x="64.5" y="156.4" transform="rotate(-90 64.5 156.4)">OUT+</text>
<text x="79" y="156.4" transform="rotate(-90 79 156.4)">OUT-</text>
<text x="85.4" y="160.3">D13</text>
<text x="85.4" y="157.7">D12</text>
<text x="96.5" y="160.5" transform="rotate(-90 96.5 160.5)">R1</text>
<text x="105.3" y="160.5">D15</text>
<text x="106.1" y="158">D2</text>
<text x="115.9" y="160.3">D13</text>
<text x="115.9" y="157.7">D12</text>
<text x="135.8" y="160.5">D15</text>
<text x="136.6" y="158">D2</text>
<text x="85.6" y="165.4">VIN</text>
<text x="86.9" y="162.8">G</text>
<text x="104.8" y="163.1">GND</text>
<text x="105.4" y="165.6">3V3</text>
<text x="116.1" y="165.4">VIN</text>
<text x="117.3" y="162.8">G</text>
<text x="135.2" y="163.1">GND</text>
<text x="135.8" y="165.6">3V3</text>
<text x="64.5" y="172.4" transform="rotate(-90 64.5 172.4)">IN+</text>
<text x="79" y="172.4" transform="rotate(-90 79 172.4)">IN-</text>
</g>
<g font-size="1.1">
<text x="150.7" y="124.8">LRC</text>
<text x="150.5" y="127.3">BCLK</text>
<text x="150.5" y="129.8">DIN</text>
<text x="51.4" y="136.4">SCK WS</text>
<text x="57.4" y="136.4">L/R</text>
<text x="150.2" y="132.3">GAIN</text>
<text x="150.4" y="134.8">SD</text>
<text x="150.5" y="137.3">GND</text>
<text x="51.9" y="139.9">SD</text>
<text x="54.4" y="139.9">VDD</text>
<text x="57.9" y="139.9">GND</text>
<text x="150.6" y="139.8">VIN</text>
</g>
</svg>
